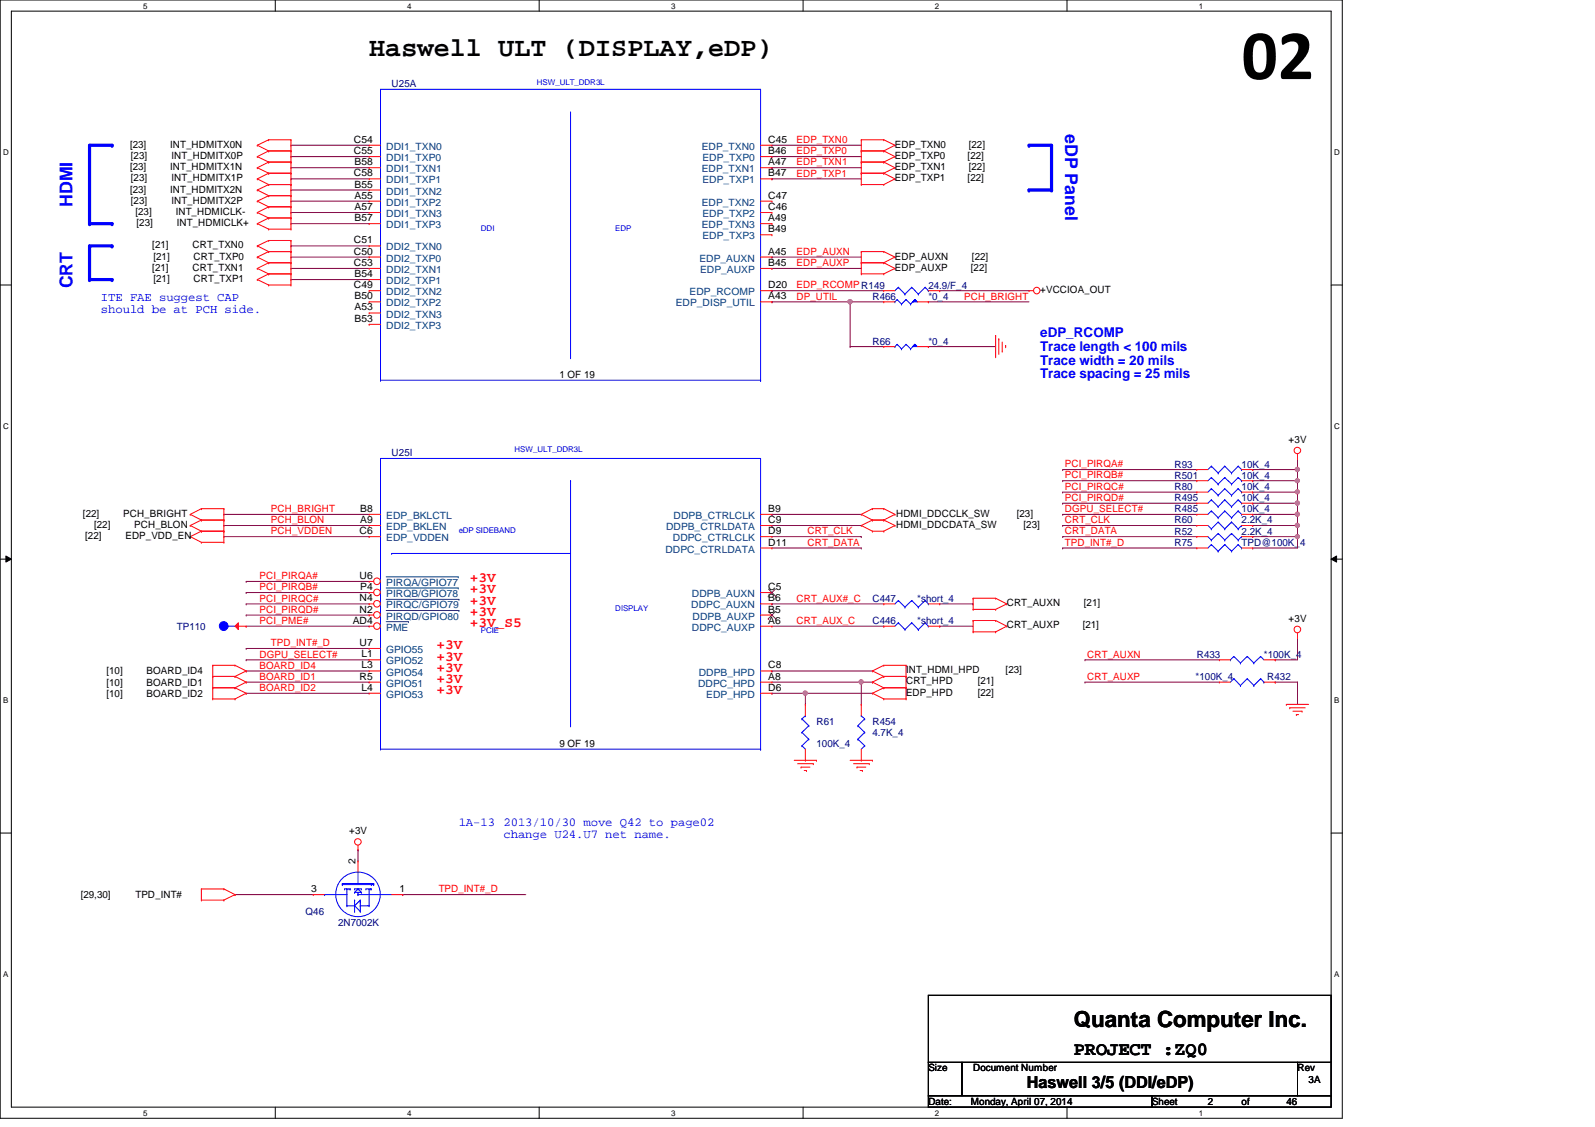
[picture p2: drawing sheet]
<svg xmlns="http://www.w3.org/2000/svg" width="297mm" height="210mm" viewBox="0 0 297 210" stroke-linecap="round" stroke-linejoin="round" font-family="sans-serif">
<path d="M0 0h250v208.3h-250zM2.1 2.1h245.8v204.1h-245.8z" fill="none" stroke="#000" stroke-width=".19"/>
<g fill="#fff">
<path d="M26.7 .3h.8v1.6h-.8z"/>
<path d="M26.7 206.5h.8v1.6h-.8z"/>
</g>
<path d="M51.3 0v2.1M51.3 206.2v2.1" fill="none" stroke="#000" stroke-width=".19"/>
<g fill="#fff">
<path d="M75.8 .3h.8v1.6h-.8z"/>
<path d="M75.8 206.5h.8v1.6h-.8z"/>
</g>
<path d="M100.4 0v2.1M100.4 206.2v2.1" fill="none" stroke="#000" stroke-width=".19"/>
<g fill="#fff">
<path d="M125 .3h.8v1.6h-.8z"/>
<path d="M125 206.5h.8v1.6h-.8z"/>
</g>
<path d="M149.6 0v2.1M149.6 206.2v2.1" fill="none" stroke="#000" stroke-width=".19"/>
<g fill="#fff">
<path d="M174.1 .3h.8v1.6h-.8z"/>
<path d="M174.1 206.5h.8v1.6h-.8z"/>
</g>
<path d="M198.7 0v2.1M198.7 206.2v2.1" fill="none" stroke="#000" stroke-width=".19"/>
<g fill="#fff">
<path d="M223.3 .3h.8v1.6h-.8z"/>
<path d="M223.3 206.5h.8v1.6h-.8z"/>
<path d="M.6 27.6h1v1.6h-1z"/>
<path d="M248.5 27.6h1v1.6h-1z"/>
<path d="M.6 78.6h1v1.6h-1z"/>
<path d="M248.5 78.6h1v1.6h-1z"/>
</g>
<path d="M0 53.1h2.1M247.9 53.1h2.1" fill="none" stroke="#000" stroke-width=".19"/>
<g fill="#fff">
<path d="M.6 129.6h1v1.7h-1z"/>
<path d="M248.5 129.6h.9v1.7h-.9z"/>
</g>
<path d="M0 104.1h2.1M1.1 103.5l1 .6-1 .6zM247.9 104.1l1-.6v1.2zM247.9 104.1h2.1" fill="none" stroke="#000" stroke-width=".19"/>
<path d="M1.1 103.5l1 .6-1 .6zM247.9 104.1l1-.6v1.2z" fill="#000"/>
<g fill="#fff">
<path d="M.6 180.6h1v1.7h-1z"/>
<path d="M248.5 180.6h.9v1.7h-.9z"/>
</g>
<path d="M0 155.2h2.1M247.9 155.2h2.1" fill="none" stroke="#000" stroke-width=".19"/>
<path d="M16.7 27.1h4.2" fill="none" stroke="#00f" stroke-width=".59"/>
<circle cx="20.9" cy="27.1" r=".3" fill="#00f"/>
<path d="M16.7 27.1v14.6" fill="none" stroke="#00f" stroke-width=".59"/>
<circle cx="16.7" cy="41.7" r=".3" fill="#00f"/>
<path d="M16.7 41.7h4.2" fill="none" stroke="#00f" stroke-width=".59"/>
<circle cx="20.9" cy="41.7" r=".3" fill="#00f"/>
<path d="M16.7 45.8h4.2" fill="none" stroke="#00f" stroke-width=".59"/>
<circle cx="20.9" cy="45.8" r=".3" fill="#00f"/>
<path d="M16.7 45.8v6.3" fill="none" stroke="#00f" stroke-width=".59"/>
<circle cx="16.7" cy="52.1" r=".3" fill="#00f"/>
<path d="M16.7 52.1h4.2" fill="none" stroke="#00f" stroke-width=".59"/>
<circle cx="20.9" cy="52.1" r=".3" fill="#00f"/>
<path d="M191.6 27.1h4.2" fill="none" stroke="#00f" stroke-width=".59"/>
<circle cx="191.6" cy="27.1" r=".3" fill="#00f"/>
<path d="M195.8 27.1v8.3" fill="none" stroke="#00f" stroke-width=".59"/>
<circle cx="195.8" cy="35.4" r=".3" fill="#00f"/>
<path d="M191.6 35.4h4.2" fill="none" stroke="#00f" stroke-width=".59"/>
<circle cx="191.6" cy="35.4" r=".3" fill="#00f"/>
<g fill="none" stroke="#800040" stroke-width=".19">
<path d="M54.2 27.1h.1M54.2 29.2h.1M54.2 31.2h.1M54.2 33.3h.1M54.2 35.4h.1M54.2 37.5h.1M54.2 39.6h.1M54.2 27.1h14.5M54.2 29.2h14.5M54.2 31.2h14.5M54.2 33.3h14.5M54.2 35.4h14.5"/>
<path d="M54.2 37.5h14.5M54.2 39.6h14.5M143.8 31.2h.1M143.8 29.2h.1M143.8 33.3h.1M143.8 27.1h.1M143.8 27.1h16.6M143.8 29.2h16.6M143.8 31.2h16.6M143.8 33.3h16.6M54.2 41.7h.1M54.2 45.8h.1"/>
<path d="M54.2 47.9h.1M54.2 50h.1M54.2 52.1h.1M54.2 41.7h14.5M54.2 50h14.5M54.2 47.9h14.5M54.2 45.8h14.5M54.2 52.1h14.5M143.8 54.1h.1M143.8 50h.1M143.8 47.9h.1M143.8 56.2h.1"/>
<path d="M143.8 54.1h20.8M143.8 50h16.6M143.8 47.9h16.6M143.8 56.2h14.5M158.3 56.2h.1M158.3 56.2v8.4M172.9 56.2h.1M172.9 56.2h18.7M175 54.1h.1M175 54.1h16.6M158.3 64.6h.1M158.3 64.6h6.3"/>
</g>
<circle cx="158.3" cy="56.2" r=".4" fill="#f0f"/>
<circle cx="158.3" cy="56.2" r=".4" fill="none" stroke="#f0f" stroke-width=".19"/>
<g fill="none" stroke="#800040" stroke-width=".19">
<path d="M158.3 56.2h.1M158.3 56.2h6.3M172.9 64.6h.1M172.9 64.6h12.5M143.8 97.9h.1M143.8 97.9h16.6M45.8 116.6h.1M45.8 108.3h.1M45.8 110.4h.1M45.8 114.6h.1M45.8 112.5h.1M45.8 116.6h22.9"/>
<path d="M45.8 108.3h22.9M45.8 110.4h22.9M45.8 114.6h22.9M45.8 112.5h22.9M143.8 127h16.6M160.4 127h.1"/>
</g>
<circle cx="160.4" cy="127" r=".4" fill="#f0f"/>
<circle cx="160.4" cy="127" r=".4" fill="none" stroke="#f0f" stroke-width=".19"/>
<g fill="none" stroke="#800040" stroke-width=".19">
<path d="M41.7 99.9h.1M41.7 97.9h.1M41.7 95.8h.1M41.7 95.8h27M41.7 99.9h27M41.7 97.9h27M143.8 95.8h.1M143.8 95.8h16.6M233.3 93.7h.1M233.3 87.5h.1M233.3 93.7h8.3M241.6 85.4h.1"/>
<path d="M241.6 85.4v2.1h-8.3M45.8 120.8h.1M45.8 120.8h22.9M143.8 125h.1M143.8 125h18.7"/>
</g>
<circle cx="241.6" cy="87.4" r=".4" fill="#f0f"/>
<circle cx="241.6" cy="87.4" r=".4" fill="none" stroke="#f0f" stroke-width=".19"/>
<path d="M241.6 91.7h.1M241.6 91.7v2" fill="none" stroke="#800040" stroke-width=".19"/>
<circle cx="241.6" cy="91.6" r=".39" fill="#f0f"/>
<circle cx="241.6" cy="91.6" r=".39" fill="none" stroke="#f0f" stroke-width=".19"/>
<path d="M233.3 89.5h.1M241.6 87.5h.1M241.6 87.5v2h-8.3" fill="none" stroke="#800040" stroke-width=".19"/>
<circle cx="241.6" cy="89.5" r=".39" fill="#f0f"/>
<circle cx="241.6" cy="89.5" r=".39" fill="none" stroke="#f0f" stroke-width=".19"/>
<g fill="none" stroke="#800040" stroke-width=".19">
<path d="M197.9 91.7h.1M197.9 87.5h.1M197.9 93.7h.1M197.9 89.5h.1M197.9 91.7h25M197.9 87.5h25M197.9 93.7h25M197.9 89.5h25M233.3 91.7h.1M241.6 89.5h.1M241.6 93.7h.1M241.6 89.5v2.2h-8.3"/>
<path d="M241.6 93.7v2.1"/>
</g>
<circle cx="241.6" cy="93.7" r=".4" fill="#f0f"/>
<circle cx="241.6" cy="93.7" r=".4" fill="none" stroke="#f0f" stroke-width=".19"/>
<path d="M233.3 95.8h.1M233.3 95.8h8.3" fill="none" stroke="#800040" stroke-width=".19"/>
<circle cx="241.6" cy="95.8" r=".4" fill="#f0f"/>
<circle cx="241.6" cy="95.8" r=".4" fill="none" stroke="#f0f" stroke-width=".19"/>
<path d="M241.6 99.9h.1M241.6 99.9v2.2h-8.3M197.9 102.1h.1M197.9 102.1h25M233.3 102.1h.1" fill="none" stroke="#800040" stroke-width=".19"/>
<circle cx="241.6" cy="99.9" r=".39" fill="#f0f"/>
<circle cx="241.6" cy="99.9" r=".39" fill="none" stroke="#f0f" stroke-width=".19"/>
<g fill="none" stroke="#800040" stroke-width=".19">
<path d="M197.9 95.8h.1M197.9 95.8h25M45.8 122.9h.1M45.8 129.1h.1M45.8 127h.1M45.8 125h.1M45.8 122.9h22.9M45.8 129.1h22.9M45.8 127h22.9M45.8 125h22.9M143.8 129.1h.1M143.8 129.1h18.7"/>
<path d="M150 129.1h.1"/>
</g>
<circle cx="150" cy="129.1" r=".4" fill="#f0f"/>
<circle cx="150" cy="129.1" r=".4" fill="none" stroke="#f0f" stroke-width=".19"/>
<g fill="none" stroke="#800040" stroke-width=".19">
<path d="M197.9 99.9h.1M197.9 97.9h.1M197.9 99.9h25M197.9 97.9h25M233.3 97.9h.1M233.3 99.9h.1M233.3 99.9h8.3M233.3 97.9h8.3M241.6 97.9h.1M241.6 99.9h.1M241.6 95.8v4.1M175 116.6h.1"/>
<path d="M175 116.6h6.2M150 129.1h.1M150 129.1v2.1M160.4 131.2h.1M162.5 127h.1M162.5 127h-2.1v4.2"/>
</g>
<circle cx="241.6" cy="97.8" r=".4" fill="#f0f"/>
<circle cx="241.6" cy="97.8" r=".4" fill="none" stroke="#f0f" stroke-width=".19"/>
<g fill="none" stroke="#800040" stroke-width=".19">
<path d="M143.8 99.9h16.6M160.4 99.9h.1M143.8 112.5h.1M143.8 102.1h16.6M143.8 112.5h20.8M143.8 116.6h20.8M160.4 102.1h.1M164.6 116.6h.1M175 112.5h6.2M181.2 112.5h.1M241.6 118.7h.1M241.6 118.7v4.2h-4.1"/>
<path d="M202.1 127h.1M202.1 122.9h.1M202.1 127h25M202.1 122.9h25M237.5 127h.1M237.5 122.9h.1M237.5 127h4.1M241.6 127h.1M241.6 127v4.2M66.7 158.3h.1M66.7 158.3v2.1M43.8 166.6h.1"/>
<path d="M43.8 166.6h14.5M75 166.6h.1M75 166.6h22.9"/>
</g>
<g fill="none" stroke="#f00" stroke-width=".19">
<path d="M47.9 39.6h.1M47.9 33.3h.1M47.9 31.2h.1M47.9 35.4h.1M47.9 37.5h.1M47.9 27.1h.1M47.9 29.2h.1M47.9 39.6l2.1 1M47.9 33.3l2.1 1.1M47.9 31.2l2.1 1.1M47.9 35.4l2.1 1M47.9 37.5l2.1 1"/>
<path d="M47.9 27.1l2.1 1M47.9 29.2l2.1 1M50 38.5h.1M50 32.3h.1M50 34.4h.1M50 30.2h.1M50 36.4h.1M50 26h.1M50 28.1h.1M50 38.5h4.2M50 38.5l-2.1 1.1M50 30.2h4.2"/>
<path d="M50 32.3h4.2M50 28.1h4.2M50 34.4h4.2M50 26h4.2M50 32.3l-2.1 1M50 30.2l-2.1 1M50 34.4l-2.1 1M50 36.4h4.2M50 36.4l-2.1 1.1M50 26l-2.1 1.1M50 28.1l-2.1 1.1M54.2 38.5h.1"/>
<path d="M54.2 34.4h.1M54.2 32.3h.1M54.2 30.2h.1M54.2 36.4h.1M54.2 28.1h.1M54.2 26h.1M54.2 26v16.7M160.4 30.2h.1M160.4 32.3h.1M160.4 28.1h.1M160.4 34.4h.1M160.4 26h.1"/>
<path d="M160.4 26v8.4M160.4 30.2h4.2M160.4 32.3h4.2M160.4 28.1h4.2M160.4 34.4h4.2M160.4 26h4.2M164.6 30.2h.1M164.6 32.3h.1M164.6 28.1h.1M164.6 34.4h.1M164.6 26h.1M164.6 30.2l2.1 1"/>
<path d="M164.6 28.1l2.1 1.1M164.6 32.3l2.1 1M164.6 26l2.1 1.1M166.7 31.2h.1M166.7 29.2h.1M166.7 33.3h.1M166.7 27.1h.1M166.7 31.2l-2.1 1.1M166.7 29.2l-2.1 1M166.7 33.3l-2.1 1.1M166.7 27.1l-2.1 1M47.9 41.7h.1"/>
<path d="M47.9 50h.1M47.9 52.1h.1M47.9 45.8h.1M47.9 47.9h.1M47.9 41.7l2.1 1M47.9 50l2.1 1M47.9 52.1l2.1 1M47.9 45.8l2.1 1.1M47.9 47.9l2.1 1M50 40.6h.1M50 42.7h.1M50 48.9h.1"/>
<path d="M50 51h.1M50 53.1h.1M50 44.8h.1M50 46.9h.1M50 40.6h4.2M50 40.6l-2.1 1.1M50 42.7h4.2M50 48.9h4.2M50 51h4.2M50 46.9h4.2M50 48.9l-2.1 1.1M50 51l-2.1 1.1"/>
<path d="M50 53.1h4.2M50 44.8h4.2M50 44.8l-2.1 1M50 46.9l-2.1 1M54.2 40.6h.1M54.2 42.7h.1M54.2 51h.1M54.2 48.9h.1M54.2 53.1h.1M54.2 46.9h.1M54.2 44.8h.1M54.2 44.8v8.3"/>
<path d="M160.4 48.9h.1M160.4 51h.1M160.4 46.9h.1M160.4 48.9h4.2M160.4 46.9v4.1M160.4 51h4.2M160.4 46.9h4.2M164.6 48.9h.1M164.6 51h.1M164.6 46.9h.1M164.6 48.9l2.1 1.1M164.6 46.9l2.1 1"/>
<path d="M166.7 50h.1M166.7 47.9h.1M166.7 50l-2.1 1M166.7 47.9l-2.1 1M191.6 54.1h.1M191.6 54.1h.9M185.4 62.5h.1M185.4 62.5v4.1M186 63.1h.1M186 63.1v2.9M186.6 65.4h.1M186.6 63.7v1.7"/>
<path d="M187.3 64.3h.1M187.3 64.3v.5M35.4 95.8h.1M35.4 97.9h.1M35.4 99.9h.1M35.4 95.8l2.1 1.1M35.4 97.9l2.1 1M35.4 99.9l2.1 1.1M37.5 94.7h.1M37.5 96.9h.1M37.5 98.9h.1M37.5 94.7l-2.1 1.1"/>
<path d="M37.5 94.7h4.2M37.5 96.9h4.2M37.5 96.9l-2.1 1M37.5 98.9h4.2M37.5 98.9l-2.1 1M41.7 94.7h.1M41.7 96.9h.1M41.7 98.9h.1M41.7 94.7v6.3M160.4 95.8h.1M160.4 97.9h.1M160.4 95.8l2.1 1.1"/>
<path d="M160.4 97.9l2.1 1M162.5 94.7h.1M162.5 96.9h.1M162.5 98.9h.1M162.5 94.7h2.1M162.5 96.9h2.1M162.5 98.9h2.1M162.5 94.7l-2.1 1.1M162.5 96.9l-2.1 1M164.6 94.7h.1M164.6 96.9h.1M164.6 98.9h.1"/>
<path d="M164.6 94.7l2.1 1.1M164.6 96.9l2.1 1M166.7 95.8h.1M166.7 97.9h.1M166.7 95.8l-2.1 1.1M166.7 97.9l-2.1 1M222.9 95.8h.1M222.9 97.9h.1M222.9 95.8h2.1M222.9 97.9h2.1M231.2 95.8h2.1M231.2 97.9h2.1"/>
<path d="M233.3 95.8h.1M233.3 97.9h.1M241.6 85.4h.1M241.6 84.5v.9M37.5 101h.1M37.5 101h4.2M41.7 101h.1M181.2 115.6h.1M181.2 117.7h.1M181.2 111.4h.1M181.2 113.5h.1M181.2 115.6h4.2"/>
<path d="M181.2 111.4v2.1M181.2 115.6v2.1M181.2 117.7h4.2M181.2 111.4h4.2M181.2 113.5h4.2M185.4 115.6h.1M185.4 117.7h.1M185.4 111.4h.1M185.4 113.5h.1M185.4 115.6l2.1 1M185.4 111.4l2.1 1.1M187.5 116.6h.1"/>
<path d="M187.5 112.5h.1M187.5 116.6l-2.1 1.1M187.5 112.5l-2.1 1M241.6 118.7h.1M241.6 117.9v.8M39.6 130.2h.1M39.6 128.1h.1M39.6 126h.1M39.6 123.9h.1M39.6 128.1h4.2M39.6 130.2h4.2M39.6 123.9h4.2"/>
<path d="M39.6 126h4.2M39.6 123.9v6.3M43.8 128.1h.1M43.8 130.2h.1M43.8 123.9h.1M43.8 126h.1M43.8 128.1l2 1M43.8 123.9l2 1.1M43.8 126l2 1M45.8 129.1h.1M45.8 125h.1M45.8 127h.1"/>
<path d="M45.8 129.1l-2 1.1M45.8 125l-2 1M45.8 127l-2 1.1M162.5 129.1h.1M162.5 125h.1M162.5 127h.1M162.5 129.1l2.1 1.1M162.5 125l2.1 1M162.5 127l2.1 1.1M164.6 128.1h.1M164.6 130.2h.1M164.6 123.9h.1"/>
<path d="M164.6 126h.1M164.6 128.1l-2.1 1M164.6 128.1h4.1M164.6 130.2h4.1M164.6 123.9l-2.1 1.1M164.6 123.9h4.1M164.6 126h4.1M164.6 126l-2.1 1M168.7 128.1h.1M168.7 130.2h.1M168.7 123.9h.1M168.7 126h.1"/>
<path d="M168.7 123.9v6.3M239.6 131.2h.1M239.6 131.2h4.1M240.2 131.8h.1M240.2 131.8h2.9M240.8 132.5h1.7M241.4 133.1h.1M241.4 133.1h.4M242.5 132.5h.1M66.7 158.3h.1M66.7 157.4v.9M147.9 141.6h4.2"/>
<path d="M148.5 142.2h3M149.2 142.9h.1M149.2 142.9h1.6M149.8 143.5h.4M150.2 143.5h.1M151.5 142.2h.1M152.1 141.6h.1M158.3 141.6h4.2M159 142.2h2.9M159.6 142.9h.1M159.6 142.9h1.6M160.2 143.5h.4"/>
<path d="M160.6 143.5h.1M161.9 142.2h.1M162.5 141.6h.1M37.5 167.6h.1M37.5 165.6h.1M37.5 165.6h4.2M37.5 167.6h4.2M37.5 165.6v2M41.7 165.6h.1M41.7 167.6h.1M41.7 165.6l2.1 1M43.8 166.6h.1"/>
<path d="M43.8 166.6l-2.1 1"/>
<circle cx="193.1" cy="54.1" r=".6"/>
<circle cx="241.6" cy="83.9" r=".61"/>
<circle cx="241.6" cy="117.2" r=".62"/>
<circle cx="66.7" cy="156.8" r=".61"/>
</g>
<path d="M172.9 185.4h75v12.5h-75zM172.9 197.9h6.3v6.2h-6.3zM179.2 197.9h62.4v6.2h-62.4zM241.6 197.9h6.3v6.2h-6.3zM172.9 204.1h41.6v2.1h-41.6zM214.5 204.1h33.4v2.1h-33.4z" fill="none" stroke="#000" stroke-width=".19"/>
<g fill="none" stroke="#00f" stroke-width=".19">
<path d="M166.7 56.2h.1M167.1 55.8h.1M167.1 55.8l.8 .8M167.1 55.8l-.4 .4M167.9 56.6h.1M168.7 55.8h.1M168.7 55.8l.9 .8M168.7 55.8l-.8 .8M169.6 56.6h.1M170.4 55.8h.1M170.4 55.8l.4 .4M170.4 55.8l-.8 .8"/>
<path d="M225 97.9l.6 .6M225.6 95.2h.1M225.6 98.5h.1M225.6 95.2l-.6 .6M225.6 95.2l1.3 1.2M226.9 96.4h.1M226.9 97.2h.1M226.9 97.2l-1.3 1.3M226.9 97.2l1.2 1.3M228.1 95.2h.1M228.1 98.5h.1M228.1 95.2l-1.2 1.2"/>
<path d="M228.1 95.2l1.3 1.2M229.4 96.4h.1M229.4 97.2h.1M229.4 97.2l-1.3 1.3M229.4 97.2l1.2 1.3M230.6 95.2h.1M230.6 98.5h.1M230.6 95.2l-1.2 1.2M230.6 95.2l.6 .6M231.2 95.8h.1M231.2 97.9h.1M231.2 97.9l-.6 .6"/>
</g>
<path d="M170.4 55.8l.4 .4h-.8z" fill-rule="evenodd" fill="#00f"/>
<g fill="none" stroke="#00f" stroke-width=".19">
<path d="M167.3 53.5h.1M167.3 53.5l-.6 .6M167.3 53.5l1.2 1.3M168.5 54.8h.1M169.8 53.5h.1M169.8 53.5l-1.3 1.3M169.8 53.5l1.2 1.3M170.4 55.8l.4 .4h-.8zM171 54.8h.1M172.3 53.5h.1M172.3 53.5l-1.3 1.3M172.3 53.5l.6 .6"/>
<path d="M172.9 54.1h.1M225 99.9l.6 .7M226.9 99.4h.1M226.9 99.4l-1.3 1.2M226.9 99.4l1.2 1.2M229.4 99.4h.1M229.4 99.4l-1.3 1.2M229.4 99.4l1.2 1.2M231.2 99.9h.1M231.2 99.9l-.6 .7M167.3 111.8h.1M167.3 111.8l-.6 .7"/>
<path d="M167.3 111.8l1.2 1.3M168.5 113.1h.1M169.8 111.8h.1M169.8 111.8l-1.3 1.3M169.8 111.8l1.2 1.3M171 113.1h.1M172.3 111.8h.1M172.3 111.8l-1.3 1.3M172.3 111.8l.6 .7M172.9 112.5h.1M225.6 101.4h.1M225.6 100.6h.1"/>
<path d="M225.6 101.4l-.6 .7M225.6 101.4l1.3 1.3M226.9 102.7h.1M228.1 101.4h.1M228.1 100.6h.1M228.1 101.4l-1.2 1.3M228.1 101.4l1.3 1.3M229.4 102.7h.1M230.6 101.4h.1M230.6 100.6h.1M230.6 101.4l-1.2 1.3M230.6 101.4l.6 .7"/>
<path d="M231.2 102.1h.1M229.8 126.4h.1M229.8 126.4l-.7 .6M229.8 126.4l1.2 1.3M231 127.7h.1M232.3 126.4h.1M232.3 126.4l-1.3 1.3M232.3 126.4l1.2 1.3M233.5 127.7h.1M234.8 126.4h.1M234.8 126.4l-1.3 1.3M234.8 126.4l.6 .6"/>
<path d="M235.4 127h.1"/>
</g>
<g fill="none" stroke="#f00" stroke-width=".19">
<path d="M164.6 56.2h.1M164.6 54.1h.1M164.6 56.2h2.1M164.6 54.1h2.1M170.8 56.2h2.1M172.9 56.2h.1M172.9 54.1h2.1M175 54.1h.1M222.9 99.9h.1M222.9 99.9h2.1M231.2 99.9h2.1M233.3 99.9h.1"/>
<path d="M164.6 112.5h.1M164.6 112.5h2.1M172.9 112.5h2.1M175 112.5h.1M222.9 102.1h.1M222.9 102.1h2.1M231.2 102.1h2.1M233.3 102.1h.1M227.1 127h.1M227.1 127h2M235.4 127h2.1M237.5 127h.1"/>
</g>
<circle cx="41.6" cy="116.6" r=".82" fill="#00f"/>
<g fill="none" stroke="#00f" stroke-width=".19">
<path d="M42.5 116.6h.1M42.5 116.6h1.3"/>
<circle cx="41.6" cy="116.6" r=".82"/>
</g>
<path d="M43.8 116.6l.6-.6v1.3z" fill="#f00"/>
<path d="M43.8 116.6l.6-.6v1.3zM43.8 116.6h2M45.8 116.6h.1M227.1 122.9h.1M227.1 122.9h2M235.4 122.9h2.1M237.5 122.9h.1" fill="none" stroke="#f00" stroke-width=".19"/>
<g fill="none" stroke="#00f" stroke-width=".19">
<path d="M166.7 64.6h.1M167.1 64.1h.1M167.1 64.1l.8 .9M167.1 64.1l-.4 .5M167.9 65h.1M168.7 64.1h.1M168.7 64.1l.9 .9M168.7 64.1l-.8 .9M169.6 65h.1M170.4 64.1h.1M170.4 64.1l.4 .5M170.4 64.1l-.8 .9"/>
<path d="M229.1 122.9h.1M229.8 122.3h.1M229.8 122.3l1.2 1.2M229.8 122.3l-.7 .6M231 123.5h.1M232.3 122.3h.1M232.3 122.3l1.2 1.2M232.3 122.3l-1.3 1.2M233.5 123.5h.1M234.8 122.3h.1M234.8 122.3l.6 .6M234.8 122.3l-1.3 1.2"/>
</g>
<path d="M170.4 64.1l.4 .5h-.8z" fill-rule="evenodd" fill="#00f"/>
<g fill="none" stroke="#00f" stroke-width=".19">
<path d="M170.4 64.1l.4 .5h-.8zM70.9 85.4h.1M70.9 85.4v54.1M70.9 85.4h70.7v54.1M106.3 89.5h.1M106.3 89.5v45.9M72.9 103.1h.1M72.9 103.1h33.4M167.3 116h.1M167.3 116l-.6 .6M167.3 116l1.2 1.3M168.5 117.3h.1"/>
<path d="M169.8 116h.1M169.8 116l-1.3 1.3M169.8 116l1.2 1.3M171 117.3h.1M172.3 116h.1M172.3 116l-1.3 1.3M172.3 116l.6 .6M172.9 116.6h.1M70.9 139.5h.1M70.9 139.5h70.7M141.6 139.5h.1"/>
</g>
<g fill="none" stroke="#f00" stroke-width=".19">
<path d="M164.6 64.6h.1M164.6 64.6h2.1M170.8 64.6h2.1M172.9 64.6h.1M68.7 97.9h.1M68.7 97.9h2.2M141.6 116.6h2.2M141.6 112.5h2.2M141.6 114.6h2.2M143.8 112.5h.1M143.8 116.6h.1M143.8 114.6h.1"/>
<path d="M164.6 116.6h.1M164.6 116.6h2.1M172.9 116.6h2.1M175 116.6h.1M68.7 129.1h.1M68.7 127h.1M68.7 125h.1M68.7 122.9h.1M68.7 120.8h.1M68.7 129.1h2.2M68.7 127h2.2M68.7 125h2.2"/>
<path d="M68.7 122.9h2.2M68.7 120.8h2.2"/>
</g>
<path d="M143.1 115.2h.1M143.1 113.9l1.3 1.3M144.4 113.9l-1.3 1.3M144.4 115.2h.1" fill="none" stroke="#804000" stroke-width=".19"/>
<circle cx="70.2" cy="116.6" r=".62" fill="#fff"/>
<g fill="none" stroke="#f00" stroke-width=".19">
<path d="M68.7 116.6h.1M68.7 116.6h.9"/>
<circle cx="70.2" cy="116.6" r=".62"/>
</g>
<path d="M71.9 115.8h4.2M76.1 115.8h.1" fill="none" stroke="#004080" stroke-width=".19"/>
<circle cx="70.2" cy="114.5" r=".62" fill="#fff"/>
<g fill="none" stroke="#f00" stroke-width=".19">
<path d="M68.7 114.6h.1M68.7 114.6h.9"/>
<circle cx="70.2" cy="114.5" r=".62"/>
</g>
<path d="M71.9 113.7h13.6M85.5 113.7h.1" fill="none" stroke="#004080" stroke-width=".19"/>
<circle cx="70.2" cy="112.5" r=".62" fill="#fff"/>
<g fill="none" stroke="#f00" stroke-width=".19">
<path d="M68.7 99.9h.1M68.7 95.8h.1M68.7 95.8h2.2M68.7 99.9h2.2M141.6 95.8h2.2M141.6 97.9h2.2M141.6 99.9h2.2M143.8 95.8h.1M143.8 97.9h.1M143.8 99.9h.1M68.7 112.5h.1M68.7 112.5h.9"/>
<path d="M141.6 102.1h2.2M141.6 110.4h2.2M143.8 102.1h.1M143.8 110.4h.1M141.6 125h2.2M141.6 129.1h2.2M141.6 127h2.2M143.8 125h.1M143.8 129.1h.1M143.8 127h.1"/>
<circle cx="70.2" cy="112.5" r=".62"/>
</g>
<path d="M71.9 111.6h13.6M85.5 111.6h.1" fill="none" stroke="#004080" stroke-width=".19"/>
<path d="M143.1 111h.1M143.1 109.7l1.3 1.3M144.4 109.7l-1.3 1.3M144.4 111h.1" fill="none" stroke="#804000" stroke-width=".19"/>
<circle cx="70.2" cy="108.3" r=".62" fill="#fff"/>
<g fill="none" stroke="#f00" stroke-width=".19">
<path d="M68.7 108.3h.1M68.7 108.3h.9"/>
<circle cx="70.2" cy="108.3" r=".62"/>
</g>
<path d="M71.9 107.4h13.4M85.3 107.4h.1" fill="none" stroke="#004080" stroke-width=".19"/>
<circle cx="70.2" cy="110.3" r=".62" fill="#fff"/>
<g fill="none" stroke="#f00" stroke-width=".19">
<path d="M68.7 27.1h.1M68.7 29.2h.1M68.7 31.2h.1M68.7 33.3h.1M68.7 35.4h.1M68.7 37.5h.1M68.7 39.6h.1M68.7 27.1h2.2M68.7 29.2h2.2M68.7 31.2h2.2M68.7 33.3h2.2M68.7 35.4h2.2"/>
<path d="M68.7 37.5h2.2M68.7 39.6h2.2M141.6 27.1h2.2M141.6 29.2h2.2M141.6 31.2h2.2M141.6 33.3h2.2M141.6 37.5h2.2M141.6 39.6h2.2M143.8 29.2h.1M143.8 27.1h.1M143.8 31.2h.1M143.8 33.3h.1"/>
<path d="M143.8 37.5h.1M143.8 39.6h.1M68.7 41.7h.1M68.7 52.1h.1M68.7 47.9h.1M68.7 45.8h.1M68.7 50h.1M68.7 54.1h.1M68.7 56.2h.1M68.7 58.3h.1M68.7 41.7h2.2M68.7 50h2.2"/>
<path d="M68.7 47.9h2.2M68.7 52.1h2.2M68.7 45.8h2.2M68.7 54.1h2.2M68.7 56.2h2.2M68.7 58.3h2.2M141.6 41.7h2.2M141.6 43.7h2.2M141.6 50h2.2M141.6 47.9h2.2M141.6 54.1h2.2M141.6 56.2h2.2"/>
<path d="M143.8 41.7h.1M143.8 43.7h.1M143.8 50h.1M143.8 47.9h.1M143.8 54.1h.1M143.8 56.2h.1M68.7 60.4h.1M68.7 60.4h2.2M222.9 87.5h.1M222.9 89.5h.1M222.9 91.7h.1M222.9 93.7h.1"/>
<path d="M222.9 87.5h2.1M222.9 89.5h2.1M222.9 91.7h2.1M222.9 93.7h2.1M231.2 87.5h2.1M231.2 89.5h2.1M231.2 91.7h2.1M231.2 93.7h2.1M233.3 87.5h.1M233.3 89.5h.1M233.3 91.7h.1M233.3 93.7h.1"/>
<path d="M68.7 110.4h.1M68.7 110.4h.9M150 131.2h.1M150 131.2v2.1M150 139.5v2.1M160.4 131.2h.1M160.4 131.2v2.1M160.4 139.5v2.1M150 141.6h.1M160.4 141.6h.1M58.3 166.6h.1M58.3 166.6h2.1"/>
<path d="M66.7 160.4h.1M66.7 160.4v2M72.9 166.6h2.1M75 166.6h.1"/>
<circle cx="70.2" cy="110.3" r=".62"/>
</g>
<path d="M71.9 109.5h13.4M85.3 109.5h.1" fill="none" stroke="#004080" stroke-width=".19"/>
<g fill="none" stroke="#00f" stroke-width=".19">
<path d="M70.9 16.6h.1M70.9 16.6h70.7v54.2M70.9 16.6v54.2M106.3 20.8v45.8M70.9 70.8h.1M70.9 70.8h70.7M106.3 66.6h.1M141.6 70.8h.1M225.6 86.8h.1M225.6 88.9h.1M225.6 91h.1M225.6 93.1h.1"/>
<path d="M225.6 86.8l-.6 .7M225.6 86.8l1.3 1.3M225.6 88.9l-.6 .6M225.6 88.9l1.3 1.3M225.6 91l-.6 .7M225.6 91l1.3 1.2M225.6 93.1l-.6 .6M225.6 93.1l1.3 1.3M226.9 88.1h.1M226.9 90.2h.1M226.9 92.2h.1M226.9 94.4h.1"/>
<path d="M228.1 86.8h.1M228.1 88.9h.1M228.1 91h.1M228.1 93.1h.1M228.1 86.8l-1.2 1.3M228.1 86.8l1.3 1.3M228.1 88.9l-1.2 1.3M228.1 88.9l1.3 1.3M228.1 91l-1.2 1.2M228.1 91l1.3 1.2M228.1 93.1l-1.2 1.3M228.1 93.1l1.3 1.3"/>
<path d="M229.4 88.1h.1M229.4 90.2h.1M229.4 92.2h.1M229.4 94.4h.1M230.6 86.8h.1M230.6 88.9h.1M230.6 91h.1M230.6 93.1h.1M230.6 86.8l-1.2 1.3M230.6 86.8l.6 .7M230.6 88.9l-1.2 1.3M230.6 88.9l.6 .6"/>
<path d="M230.6 91l-1.2 1.2M230.6 91l.6 .7M230.6 93.1l-1.2 1.3M230.6 93.1l.6 .6M231.2 87.5h.1M231.2 89.5h.1M231.2 91.7h.1M231.2 93.7h.1M149.3 138.9h.1M149.3 136.4h.1M149.3 133.9h.1M149.3 138.9l.7 .6"/>
<path d="M149.3 136.4l1.3 1.3M149.3 133.9l1.3 1.3M150 133.3h.1M150 133.3l-.7 .6M150.6 137.7h.1M150.6 135.2h.1M150.6 137.7l-1.3 1.2M150.6 135.2l-1.3 1.2M159.8 137.7h.1M159.8 135.2h.1M159.8 137.7l1.2 1.2M159.8 135.2l1.2 1.2"/>
<path d="M160.4 133.3h.1M160.4 133.3l.6 .6M161 138.9h.1M161 136.4h.1M161 133.9h.1M161 138.9l-.6 .6M161 136.4l-1.2 1.3M161 133.9l-1.2 1.3M60.4 166.6h.1M60.4 166.6h4.2M63.8 164.8h.1M63.8 164.8h5.8"/>
<path d="M64.2 165.6h.1M64.2 165.6h1M64.6 165.6h.1M64.6 168.7h.1M64.6 165.6v3.1M64.6 168.7h1.4M65 165.6h.1M65.2 165.6h.1M66 168.7h.1M66 166.2h.1M66 165.6h.1M66 169.8h.1"/>
<path d="M66 167.6h.1M66 168.7l1.1 1.1M66 166.2h1.3M66 165.6h1.3M66 167.6v2.2M66.7 166.6h.1M66.7 164.5h.1M66.7 165.6h.1M66.7 166.2h.1M66.7 166.6h6.2M66.7 162.4v2.1M66.7 166.2v.4"/>
<path d="M66.7 165.6l.6 .6M66.7 165.6l-.7 .6M67.1 168.7h.1M67.1 169.8h.1M67.1 167.9h.1M67.1 167.6h.1M67.1 168.1h.1M67.1 166h.1M67.1 168.7h1.6M67.1 167.6v2.2M67.1 167.6l-1.1 1.1M67.3 166.2h.1"/>
<path d="M67.3 165.6h.1M68.2 165.6h.1M68.2 165.6h1M68.7 168.7h.1M68.7 165.6h.1M68.7 165.6v3.1M69 165.6h.1M69.2 164.8h.1M69.2 165.6h.1M69.4 164.5h.1M69.6 164.8h.1M69.6 164.5h.1"/>
<path d="M69.6 164.5h-5.8v.3M69.6 164.5v.3"/>
<circle cx="66.7" cy="166.6" r="4.2"/>
</g>
<circle cx="158.3" cy="56.2" r=".4" fill="#f0f"/>
<circle cx="158.3" cy="56.2" r=".4" fill="none" stroke="#f0f" stroke-width=".19"/>
<circle cx="160.4" cy="127" r=".4" fill="#f0f"/>
<circle cx="160.4" cy="127" r=".4" fill="none" stroke="#f0f" stroke-width=".19"/>
<circle cx="241.6" cy="87.4" r=".4" fill="#f0f"/>
<circle cx="241.6" cy="87.4" r=".4" fill="none" stroke="#f0f" stroke-width=".19"/>
<circle cx="241.6" cy="91.6" r=".39" fill="#f0f"/>
<circle cx="241.6" cy="91.6" r=".39" fill="none" stroke="#f0f" stroke-width=".19"/>
<circle cx="241.6" cy="89.5" r=".39" fill="#f0f"/>
<circle cx="241.6" cy="89.5" r=".39" fill="none" stroke="#f0f" stroke-width=".19"/>
<circle cx="241.6" cy="93.7" r=".4" fill="#f0f"/>
<circle cx="241.6" cy="93.7" r=".4" fill="none" stroke="#f0f" stroke-width=".19"/>
<circle cx="241.6" cy="95.8" r=".4" fill="#f0f"/>
<circle cx="241.6" cy="95.8" r=".4" fill="none" stroke="#f0f" stroke-width=".19"/>
<circle cx="241.6" cy="99.9" r=".39" fill="#f0f"/>
<circle cx="241.6" cy="99.9" r=".39" fill="none" stroke="#f0f" stroke-width=".19"/>
<circle cx="150" cy="129.1" r=".4" fill="#f0f"/>
<circle cx="150" cy="129.1" r=".4" fill="none" stroke="#f0f" stroke-width=".19"/>
<circle cx="241.6" cy="97.8" r=".4" fill="#f0f"/>
<circle cx="241.6" cy="97.8" r=".4" fill="none" stroke="#f0f" stroke-width=".19"/>
<text font-size="13.3" x="231.2" y="14.7">02</text>
<text font-size="5" x="68.7" y="10.4">Haswell ULT (DISPLAY,eDP)</text>
<text font-size="4.1" x="200" y="191.3">Quanta Computer Inc.</text>
<text font-size="3.5" x="200" y="196.5">PROJECT :ZQ0</text>
<g font-size="3.3" fill="#00f">
<text x="198.4" y="25" transform="rotate(90 198.4 25)">eDP Panel</text>
<text x="13.5" y="38.5" transform="rotate(-90 13.5 38.5)">HDMI</text>
<text x="13.5" y="53.7" transform="rotate(-90 13.5 53.7)">CRT</text>
</g>
<text font-size="3.1" x="191.2" y="202.6">Haswell 3/5 (DDI/eDP)</text>
<g font-size="2.7" fill="#f00">
<text x="87.5" y="108.5">+3V</text>
<text x="87.5" y="110.5">+3V</text>
<text x="87.5" y="112.6">+3V</text>
<text x="87.5" y="114.7">+3V</text>
<text x="87.5" y="116.8">+3V_S5</text>
<text x="81.3" y="120.9">+3V</text>
<text x="81.3" y="123">+3V</text>
<text x="81.3" y="125.1">+3V</text>
<text x="81.3" y="127.2">+3V</text>
<text x="81.3" y="129.3">+3V</text>
</g>
<g font-size="2.5" fill="#00f">
<text x="193.7" y="62.7">eDP_RCOMP</text>
<text x="193.7" y="65.3">Trace length &lt; 100 mils</text>
<text x="193.7" y="67.9">Trace width = 20 mils</text>
<text x="193.7" y="70.5">Trace spacing = 25 mils</text>
</g>
<g font-size="2.3" fill="#00f">
<text x="18.8" y="56">ITE FAE suggest CAP</text>
<text x="18.8" y="58.3">should be at PCH side.</text>
<text x="85.4" y="153.9">1A-13 2013/10/30 move Q42 to page02</text>
<text x="93.8" y="156.2">change U24.U7 net name.</text>
</g>
<g font-size="1.9" fill="#000080">
<text x="72.9" y="16.3">U25A</text>
<text x="172.9" y="53.8">24.9/F_4</text>
<text x="162.5" y="55.8">R466</text>
<text x="172.9" y="55.8">*0_4</text>
<text x="162.5" y="64.2">R66</text>
<text x="172.9" y="64.2">*0_4</text>
<text x="72.9" y="85">U25I</text>
<text x="218.7" y="87.1">R93</text>
<text x="218.7" y="89.2">R501</text>
<text x="231.2" y="87.1">10K_4</text>
<text x="231.2" y="89.2">10K_4</text>
<text x="218.7" y="95.4">R485</text>
<text x="218.7" y="91.2">R80</text>
<text x="218.7" y="93.3">R495</text>
<text x="231.2" y="95.4">10K_4</text>
<text x="231.2" y="91.2">10K_4</text>
<text x="231.2" y="93.3">10K_4</text>
<text x="218.7" y="97.5">R60</text>
<text x="218.7" y="101.6">R75</text>
<text x="218.7" y="99.6">R52</text>
<text x="231.2" y="97.5">2.2K_4</text>
<text x="231.2" y="101.6">TPD@100K_4</text>
<text x="231.2" y="99.6">2.2K_4</text>
<text x="162.5" y="112.1">C447</text>
<text x="170.8" y="112.1">*short_4</text>
<text x="32.9" y="117.3">TP110</text>
<text x="162.5" y="116.2">C446</text>
<text x="170.8" y="116.2">*short_4</text>
<text x="222.9" y="122.5">R433</text>
<text x="235.4" y="122.5">*100K_4</text>
<text x="222.7" y="126.7">*100K_4</text>
<text x="236" y="126.7">R432</text>
<text x="152.1" y="135">R61</text>
<text x="162.5" y="135">R454</text>
<text x="162.5" y="137.1">4.7K_4</text>
<text x="152.1" y="139.1">100K_4</text>
<text x="56.9" y="170.4">Q46</text>
<text x="62.9" y="172.5">2N7002K</text>
</g>
<g font-size="1.9">
<text x="24.2" y="27.5">[23]</text>
<text x="24.4" y="29.6">[23]</text>
<text x="31.7" y="27.5">INT_HDMITX0N</text>
<text x="31.9" y="29.6">INT_HDMITX0P</text>
<text x="65.9" y="26.6">C54</text>
<text x="65.9" y="28.7">C55</text>
<text x="143.1" y="28.7">B46</text>
<text x="143.1" y="26.6">C45</text>
<text x="166.7" y="29.6">EDP_TXP0</text>
<text x="166.7" y="27.5">EDP_TXN0</text>
<text x="180.2" y="29.6">[22]</text>
<text x="180.4" y="27.5">[22]</text>
<text x="24.2" y="31.7">[23]</text>
<text x="24.2" y="35.9">[23]</text>
<text x="24.4" y="33.7">[23]</text>
<text x="31.7" y="31.7">INT_HDMITX1N</text>
<text x="31.7" y="35.9">INT_HDMITX2N</text>
<text x="31.9" y="33.7">INT_HDMITX1P</text>
<text x="65.9" y="32.9">C58</text>
<text x="66" y="30.8">B58</text>
<text x="66" y="34.9">B55</text>
<text x="143.1" y="30.8">A47</text>
<text x="143.1" y="32.9">B47</text>
<text x="166.7" y="31.7">EDP_TXN1</text>
<text x="166.7" y="33.7">EDP_TXP1</text>
<text x="180.2" y="33.7">[22]</text>
<text x="180.4" y="31.7">[22]</text>
<text x="24.4" y="37.9">[23]</text>
<text x="25.2" y="40">[23]</text>
<text x="31.9" y="37.9">INT_HDMITX2P</text>
<text x="32.7" y="40">INT_HDMICLK-</text>
<text x="66" y="37">A55</text>
<text x="66" y="39.1">A57</text>
<text x="66" y="41.2">B57</text>
<text x="143.1" y="37">C47</text>
<text x="143.1" y="39.1">C46</text>
<text x="143.1" y="41.2">A49</text>
<text x="25.4" y="42.1">[23]</text>
<text x="28.4" y="46.3">[21]</text>
<text x="32.9" y="42.1">INT_HDMICLK+</text>
<text x="35.9" y="46.3">CRT_TXN0</text>
<text x="65.9" y="47.4">C50</text>
<text x="65.9" y="45.3">C51</text>
<text x="143.1" y="43.3">B49</text>
<text x="143.1" y="47.4">A45</text>
<text x="28.4" y="50.4">[21]</text>
<text x="28.6" y="52.5">[21]</text>
<text x="28.6" y="48.3">[21]</text>
<text x="35.9" y="50.4">CRT_TXN1</text>
<text x="36.1" y="52.5">CRT_TXP1</text>
<text x="36.1" y="48.3">CRT_TXP0</text>
<text x="65.9" y="49.5">C53</text>
<text x="65.9" y="53.7">C49</text>
<text x="66" y="51.6">B54</text>
<text x="143.1" y="49.5">B45</text>
<text x="143.1" y="53.7">D20</text>
<text x="166.7" y="50.4">EDP_AUXP</text>
<text x="166.7" y="48.3">EDP_AUXN</text>
<text x="180.8" y="50.4">[22]</text>
<text x="181" y="48.3">[22]</text>
<text x="66" y="55.8">B50</text>
<text x="66" y="57.8">A53</text>
<text x="66" y="59.9">B53</text>
<text x="143.1" y="55.8">A43</text>
<text x="193.7" y="54.6">+VCCIOA_OUT</text>
<text x="104.2" y="70.4">1 OF 19</text>
<text x="240" y="82.5">+3V</text>
<text x="67.1" y="95.3">B8</text>
<text x="143.1" y="95.3">B9</text>
<text x="15.4" y="96.2">[22]</text>
<text x="15.9" y="100.4">[22]</text>
<text x="17.5" y="98.3">[22]</text>
<text x="22.9" y="96.2">PCH_BRIGHT</text>
<text x="23.4" y="100.4">EDP_VDD_EN</text>
<text x="25" y="98.3">PCH_BLON</text>
<text x="67" y="99.5">C6</text>
<text x="67.1" y="97.4">A9</text>
<text x="143.1" y="97.4">C9</text>
<text x="143.1" y="99.5">D9</text>
<text x="143.1" y="101.6">D11</text>
<text x="166.9" y="96.2">HDMI_DDCCLK_SW</text>
<text x="166.9" y="98.3">HDMI_DDCDATA_SW</text>
<text x="189.4" y="96.2">[23]</text>
<text x="190.6" y="98.3">[23]</text>
<text x="67" y="107.8">U6</text>
<text x="67" y="112">N4</text>
<text x="67.1" y="109.9">P4</text>
<text x="143.1" y="112">B6</text>
<text x="143.1" y="109.9">C5</text>
<text x="187.5" y="112.9">CRT_AUXN</text>
<text x="201.8" y="112.9">[21]</text>
<text x="65.7" y="116.2">AD4</text>
<text x="67" y="114.1">N2</text>
<text x="143.1" y="116.2">A6</text>
<text x="143.1" y="114.1">B5</text>
<text x="187.5" y="117.1">CRT_AUXP</text>
<text x="201.6" y="117.1">[21]</text>
<text x="240" y="115.8">+3V</text>
<text x="19.8" y="125.6">[10]</text>
<text x="27.3" y="125.6">BOARD_ID4</text>
<text x="67" y="120.3">U7</text>
<text x="67.3" y="124.5">L3</text>
<text x="67.3" y="122.4">L1</text>
<text x="143.1" y="124.5">C8</text>
<text x="168.7" y="125.4">INT_HDMI_HPD</text>
<text x="187.3" y="125.4">[23]</text>
<text x="19.8" y="129.8">[10]</text>
<text x="19.8" y="127.7">[10]</text>
<text x="27.3" y="129.8">BOARD_ID2</text>
<text x="27.3" y="127.7">BOARD_ID1</text>
<text x="67" y="126.6">R5</text>
<text x="67.3" y="128.7">L4</text>
<text x="143.1" y="128.7">D6</text>
<text x="143.1" y="126.6">A8</text>
<text x="168.7" y="129.6">EDP_HPD</text>
<text x="168.7" y="127.5">CRT_HPD</text>
<text x="182.1" y="129.6">[22]</text>
<text x="182.1" y="127.5">[21]</text>
<text x="104.2" y="139.1">9 OF 19</text>
<text x="65" y="155.4">+3V</text>
<text x="66.2" y="161" transform="rotate(-90 66.2 161)">2</text>
<text x="15" y="167.3">[29,30]</text>
<text x="25.2" y="167.3">TPD_INT#</text>
<text x="58" y="166.2">3</text>
<text x="74.4" y="166.2">1</text>
<text x="172.9" y="199.6">Size</text>
<text x="181.2" y="199.6">Document Number</text>
<text x="241.6" y="199.6">Rev</text>
<text x="243.7" y="201.6">3A</text>
<text x="172.9" y="205.8">Date:</text>
<text x="180.8" y="205.8">Monday, April 07, 2014</text>
<text x="214.5" y="205.8">Sheet</text>
<text x="225" y="205.8">2</text>
<text x="231.2" y="205.8">of</text>
<text x="239.6" y="205.8">46</text>
</g>
<g font-size="1.9" fill="#004080">
<text x="71.9" y="27.9">DDI1_TXN0</text>
<text x="130.7" y="27.9">EDP_TXN0</text>
<text x="71.9" y="30">DDI1_TXP0</text>
<text x="71.9" y="32.1">DDI1_TXN1</text>
<text x="71.9" y="34.2">DDI1_TXP1</text>
<text x="130.7" y="32.1">EDP_TXN1</text>
<text x="130.8" y="30">EDP_TXP0</text>
<text x="130.8" y="34.2">EDP_TXP1</text>
<text x="71.9" y="36.2">DDI1_TXN2</text>
<text x="71.9" y="38.3">DDI1_TXP2</text>
<text x="71.9" y="40.4">DDI1_TXN3</text>
<text x="130.7" y="38.3">EDP_TXN2</text>
<text x="130.8" y="40.4">EDP_TXP2</text>
<text x="71.9" y="42.5">DDI1_TXP3</text>
<text x="71.9" y="46.7">DDI2_TXN0</text>
<text x="130.7" y="42.5">EDP_TXN3</text>
<text x="130.8" y="44.6">EDP_TXP3</text>
<text x="71.9" y="52.9">DDI2_TXP1</text>
<text x="71.9" y="48.7">DDI2_TXP0</text>
<text x="71.9" y="50.8">DDI2_TXN1</text>
<text x="130.3" y="48.7">EDP_AUXN</text>
<text x="130.4" y="50.8">EDP_AUXP</text>
<text x="71.9" y="55">DDI2_TXN2</text>
<text x="71.9" y="57.1">DDI2_TXP2</text>
<text x="71.9" y="59.1">DDI2_TXN3</text>
<text x="125.9" y="57.1">EDP_DISP_UTIL</text>
<text x="128.4" y="55">EDP_RCOMP</text>
<text x="71.9" y="61.3">DDI2_TXP3</text>
<text x="71.9" y="98.7">EDP_BKLEN</text>
<text x="71.9" y="100.8">EDP_VDDEN</text>
<text x="71.9" y="96.6">EDP_BKLCTL</text>
<text x="124" y="98.7">DDPB_CTRLDATA</text>
<text x="125.3" y="100.8">DDPC_CTRLCLK</text>
<text x="125.4" y="96.6">DDPB_CTRLCLK</text>
<text x="123.9" y="102.9">DDPC_CTRLDATA</text>
<text x="71.9" y="113.3">PIRQC/GPIO79</text>
<text x="71.9" y="109.1">PIRQA/GPIO77</text>
<text x="71.9" y="111.2">PIRQB/GPIO78</text>
<text x="128.7" y="113.3">DDPC_AUXN</text>
<text x="128.9" y="111.2">DDPB_AUXN</text>
<text x="71.9" y="117.5">PME</text>
<text x="71.9" y="115.4">PIRQD/GPIO80</text>
<text x="128.9" y="117.5">DDPC_AUXP</text>
<text x="129" y="115.4">DDPB_AUXP</text>
<text x="71.9" y="125.8">GPIO54</text>
<text x="71.9" y="123.7">GPIO52</text>
<text x="71.9" y="121.6">GPIO55</text>
<text x="130.1" y="125.8">DDPB_HPD</text>
<text x="71.9" y="130">GPIO53</text>
<text x="71.9" y="127.9">GPIO51</text>
<text x="130" y="127.9">DDPC_HPD</text>
<text x="131.5" y="130">EDP_HPD</text>
</g>
<g font-size="1.9" fill="#f00">
<text x="148.3" y="28.7">EDP_TXP0</text>
<text x="148.3" y="26.6">EDP_TXN0</text>
<text x="148.3" y="30.8">EDP_TXN1</text>
<text x="148.3" y="32.9">EDP_TXP1</text>
<text x="148.3" y="47.5">EDP_AUXN</text>
<text x="148.3" y="53.7">EDP_RCOMPR149</text>
<text x="148.3" y="49.6">EDP_AUXP</text>
<text x="148.3" y="55.8">DP_UTIL</text>
<text x="179.6" y="55.8">PCH_BRIGHT</text>
<text x="198.3" y="87">PCI_PIRQA#</text>
<text x="198.3" y="89.1">PCI_PIRQB#</text>
<text x="50.5" y="95.4">PCH_BRIGHT</text>
<text x="198.3" y="91.2">PCI_PIRQC#</text>
<text x="198.3" y="93.3">PCI_PIRQD#</text>
<text x="198.3" y="95.4">DGPU_SELECT#</text>
<text x="50.5" y="99.5">PCH_VDDEN</text>
<text x="50.5" y="97.5">PCH_BLON</text>
<text x="150.4" y="99.5">CRT_CLK</text>
<text x="150.4" y="101.6">CRT_DATA</text>
<text x="198.3" y="101.6">TPD_INT#_D</text>
<text x="198.3" y="99.5">CRT_DATA</text>
<text x="198.3" y="97.5">CRT_CLK</text>
<text x="48.3" y="107.9">PCI_PIRQA#</text>
<text x="48.3" y="109.9">PCI_PIRQB#</text>
<text x="48.3" y="112.1">PCI_PIRQC#</text>
<text x="148.3" y="112.1">CRT_AUX#_C</text>
<text x="48.3" y="116.2">PCI_PME#</text>
<text x="48.3" y="114.1">PCI_PIRQD#</text>
<text x="148.3" y="116.2">CRT_AUX_C</text>
<text x="48.3" y="122.5">DGPU_SELECT#</text>
<text x="48.3" y="124.5">BOARD_ID4</text>
<text x="50.5" y="120.4">TPD_INT#_D</text>
<text x="202.5" y="122.5">CRT_AUXN</text>
<text x="48.3" y="128.7">BOARD_ID2</text>
<text x="48.3" y="126.6">BOARD_ID1</text>
<text x="202.5" y="126.6">CRT_AUXP</text>
<text x="81.7" y="166.2">TPD_INT#_D</text>
</g>
<g font-size="1.5">
<text x="26.7" y="1.6">5</text>
<text x="75.8" y="1.6">4</text>
<text x="125" y="1.6">3</text>
<text x="174.1" y="1.6">2</text>
<text x="223.3" y="1.6">1</text>
<text x=".6" y="28.9">D</text>
<text x="248.5" y="28.9">D</text>
<text x=".6" y="79.9">C</text>
<text x="248.5" y="79.9">C</text>
<text x=".6" y="131">B</text>
<text x="248.5" y="131">B</text>
<text x=".6" y="182">A</text>
<text x="248.5" y="182">A</text>
<text x="26.7" y="207.8">5</text>
<text x="75.8" y="207.8">4</text>
<text x="125" y="207.8">3</text>
<text x="174.1" y="207.8">2</text>
<text x="223.3" y="207.8">1</text>
</g>
<g font-size="1.5" fill="#00f">
<text x="100" y="15.9">HSW_ULT_DDR3L</text>
<text x="89.6" y="43">DDI</text>
<text x="114.6" y="43">EDP</text>
<text x="95.8" y="84.2">HSW_ULT_DDR3L</text>
<text x="85.4" y="99.2">eDP SIDEBAND</text>
<text x="114.6" y="113.8">DISPLAY</text>
<text x="89.6" y="118">PCIE</text>
</g>
</svg>
